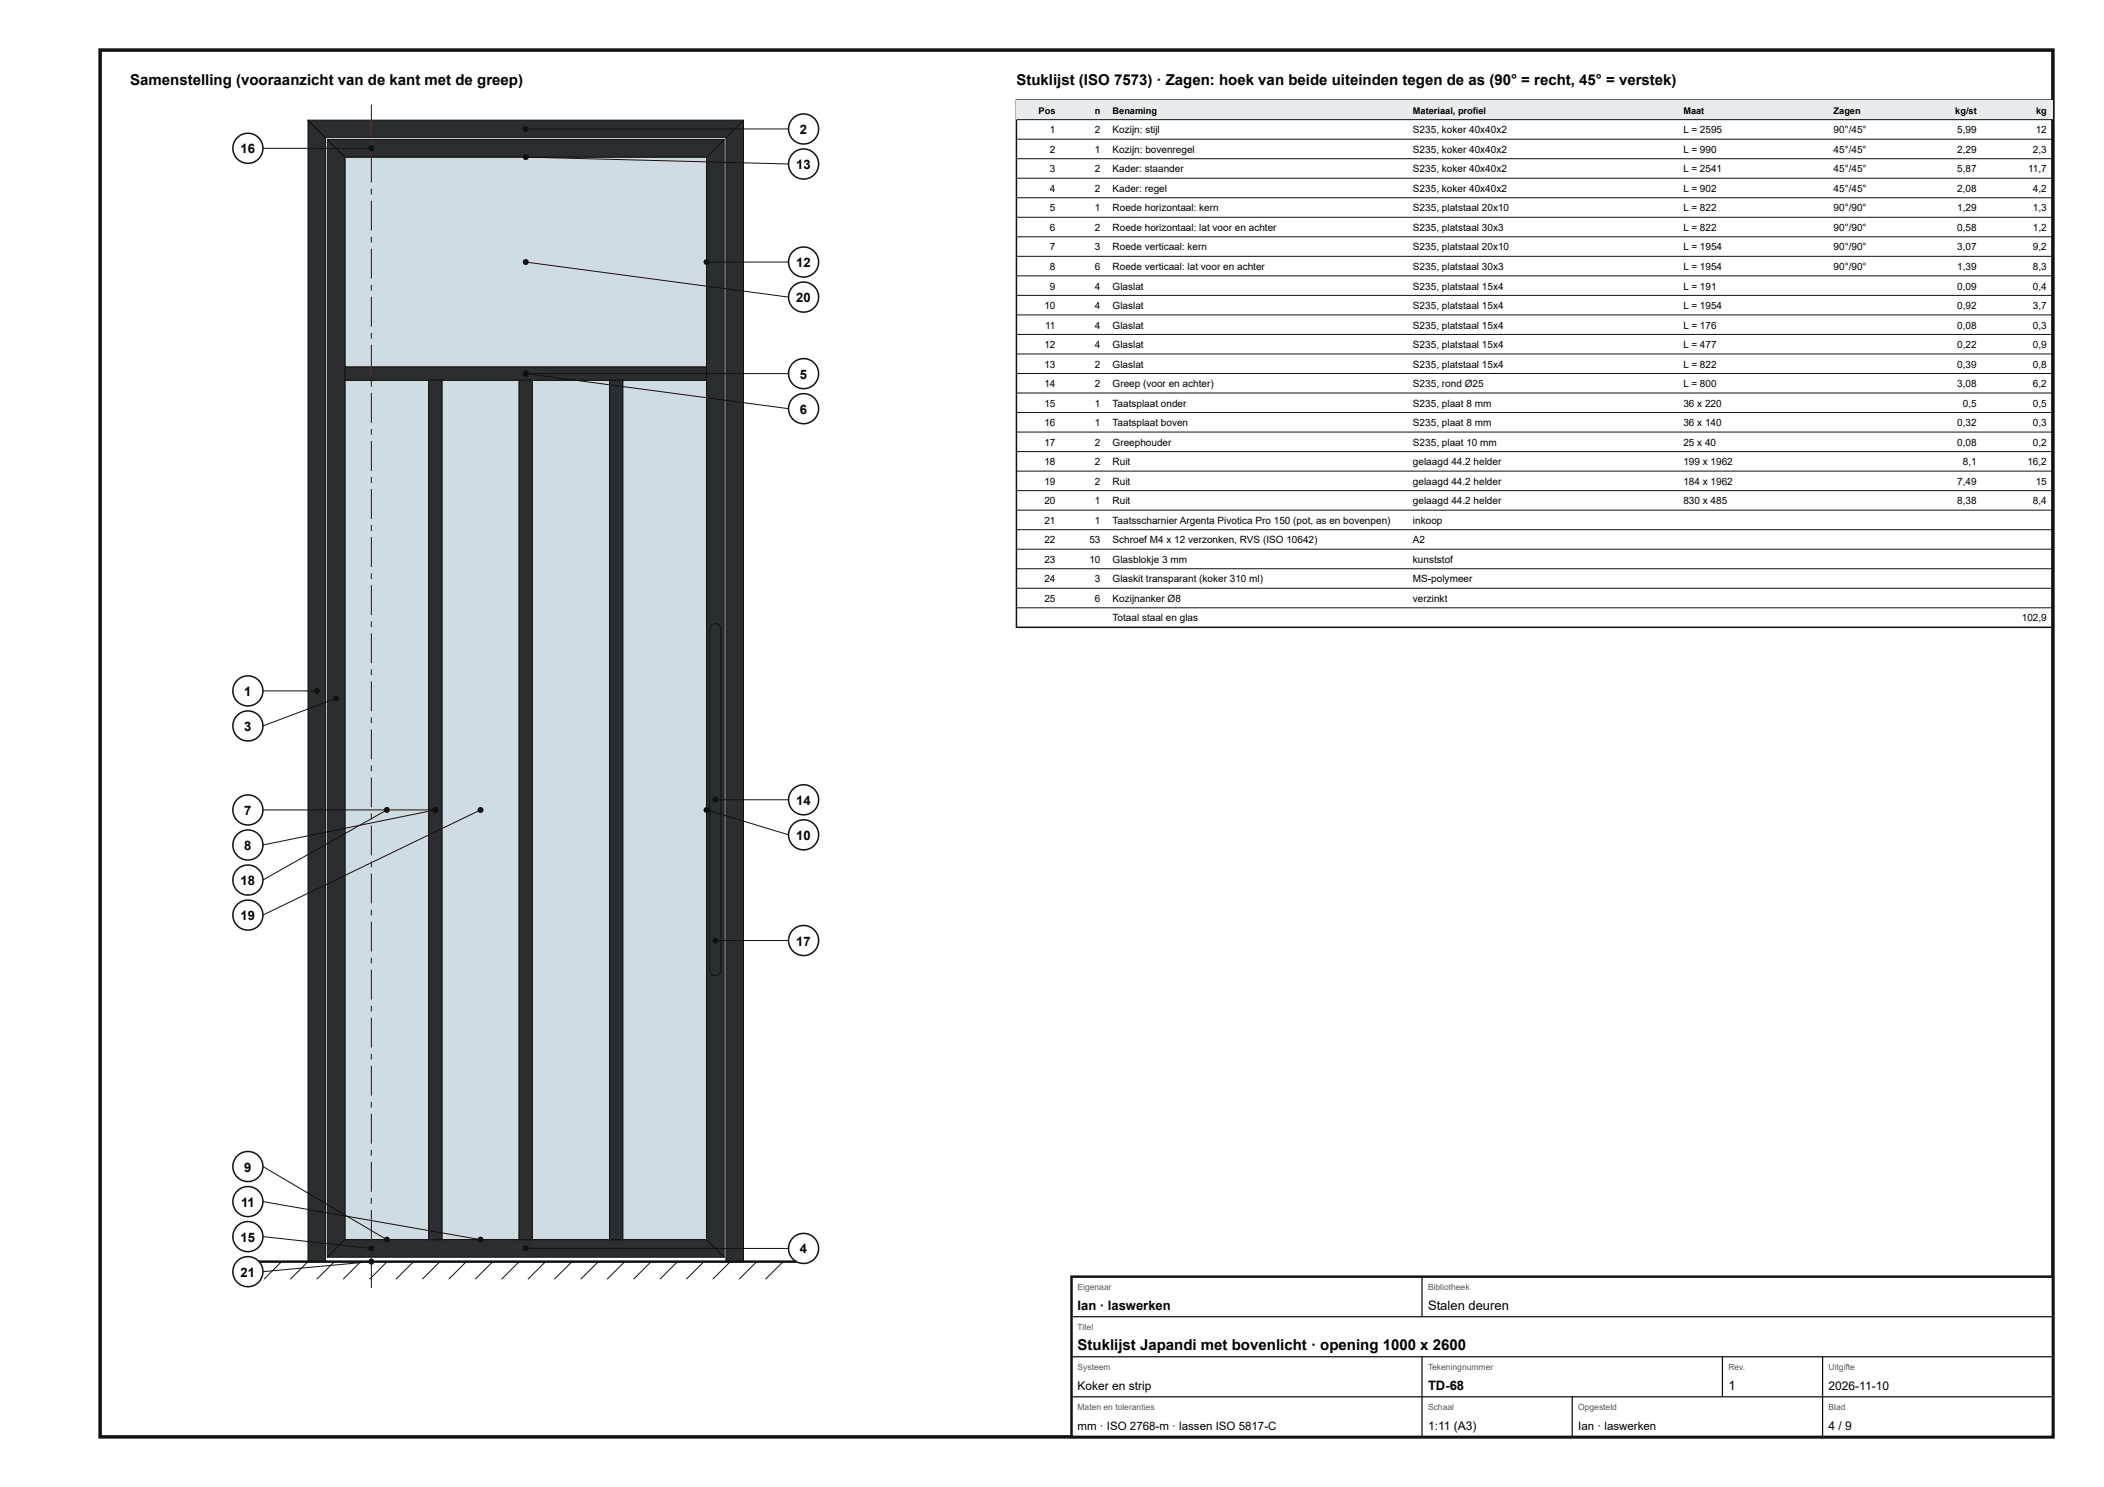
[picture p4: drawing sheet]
<svg xmlns="http://www.w3.org/2000/svg" width="420mm" height="297mm" viewBox="0 0 420 297" stroke-linecap="round" stroke-linejoin="round" font-family="sans-serif">
<path d="M20 10h390v277h-390z" fill="none" stroke="#111" stroke-width=".7" stroke-linecap="butt"/>
<path d="M68.9 75.9h16.7v171.7h-16.7z" fill="#cfdde3"/>
<path d="M68.9 75.9h16.7v171.7h-16.7z" fill="none" stroke="#111" stroke-width=".2"/>
<path d="M88.3 75.9h15.4v171.7h-15.4z" fill="#cfdde3"/>
<path d="M88.3 75.9h15.4v171.7h-15.4z" fill="none" stroke="#111" stroke-width=".2"/>
<path d="M106.3 75.9h15.4v171.7h-15.4z" fill="#cfdde3"/>
<path d="M106.3 75.9h15.4v171.7h-15.4z" fill="none" stroke="#111" stroke-width=".2"/>
<path d="M124.4 75.9h16.7v171.7h-16.7z" fill="#cfdde3"/>
<path d="M124.4 75.9h16.7v171.7h-16.7z" fill="none" stroke="#111" stroke-width=".2"/>
<path d="M68.9 31.4h72.2v41.9h-72.2z" fill="#cfdde3"/>
<path d="M68.9 31.4h72.2v41.9h-72.2z" fill="none" stroke="#111" stroke-width=".2"/>
<path d="M61.5 24l3.5 3.5v224.5h-3.5z" fill="#2b2e31"/>
<path d="M61.5 24l3.5 3.5v224.5h-3.5z" fill="none" stroke="#111" stroke-width=".2"/>
<path d="M145 27.5l3.5-3.5v228h-3.5z" fill="#2b2e31"/>
<path d="M145 27.5l3.5-3.5v228h-3.5z" fill="none" stroke="#111" stroke-width=".2"/>
<path d="M61.5 24h87l-3.5 3.5h-80z" fill="#2b2e31"/>
<path d="M61.5 24h87l-3.5 3.5h-80z" fill="none" stroke="#111" stroke-width=".2"/>
<path d="M65.4 27.9l3.5 3.5v216.2l-3.5 3.5z" fill="#2b2e31"/>
<path d="M65.4 27.9l3.5 3.5v216.2l-3.5 3.5z" fill="none" stroke="#111" stroke-width=".2"/>
<path d="M141.1 31.4l3.5-3.5v223.2l-3.5-3.5z" fill="#2b2e31"/>
<path d="M141.1 31.4l3.5-3.5v223.2l-3.5-3.5z" fill="none" stroke="#111" stroke-width=".2"/>
<path d="M65.4 251.1l3.5-3.5h72.2l3.5 3.5z" fill="#2b2e31"/>
<path d="M65.4 251.1l3.5-3.5h72.2l3.5 3.5z" fill="none" stroke="#111" stroke-width=".2"/>
<path d="M65.4 27.9h79.2l-3.5 3.5h-72.2z" fill="#2b2e31"/>
<path d="M65.4 27.9h79.2l-3.5 3.5h-72.2z" fill="none" stroke="#111" stroke-width=".2"/>
<path d="M68.9 73.3h72.2v2.6h-72.2z" fill="#2b2e31"/>
<path d="M68.9 73.3h72.2v2.6h-72.2z" fill="none" stroke="#111" stroke-width=".2"/>
<path d="M85.6 75.9h2.7v171.7h-2.7z" fill="#2b2e31"/>
<path d="M85.6 75.9h2.7v171.7h-2.7z" fill="none" stroke="#111" stroke-width=".2"/>
<path d="M103.7 75.9h2.6v171.7h-2.6z" fill="#2b2e31"/>
<path d="M103.7 75.9h2.6v171.7h-2.6z" fill="none" stroke="#111" stroke-width=".2"/>
<path d="M121.7 75.9h2.7v171.7h-2.7z" fill="#2b2e31"/>
<path d="M121.7 75.9h2.7v171.7h-2.7z" fill="none" stroke="#111" stroke-width=".2"/>
<path d="M74.1 251.3h.2v6h-.2zM74.1 248.9h.2v1.2h-.2zM74.1 241.7h.2v6h-.2zM74.1 239.3h.2v1.2h-.2zM74.1 232.1h.2v6h-.2zM74.1 229.7h.2v1.2h-.2zM74.1 222.5h.2v6h-.2zM74.1 220.1h.2v1.2h-.2zM74.1 212.9h.2v6h-.2zM74.1 210.5h.2v1.2h-.2zM74.1 203.3h.2v6h-.2zM74.1 200.9h.2v1.2h-.2zM74.1 193.7h.2v6h-.2zM74.1 191.3h.2v1.2h-.2zM74.1 184.1h.2v6h-.2zM74.1 181.7h.2v1.2h-.2zM74.1 174.5h.2v6h-.2zM74.1 172.1h.2v1.2h-.2zM74.1 164.9h.2v6h-.2zM74.1 162.5h.2v1.2h-.2zM74.1 155.3h.2v6h-.2zM74.1 152.9h.2v1.2h-.2zM74.1 145.7h.2v6h-.2zM74.1 143.3h.2v1.2h-.2zM74.1 136.1h.2v6h-.2zM74.1 133.7h.2v1.2h-.2zM74.1 126.5h.2v6h-.2zM74.1 124.1h.2v1.2h-.2zM74.1 116.9h.2v6h-.2zM74.1 114.5h.2v1.2h-.2zM74.1 107.3h.2v6h-.2zM74.1 104.9h.2v1.2h-.2zM74.1 97.7h.2v6h-.2zM74.1 95.3h.2v1.2h-.2zM74.1 88.1h.2v6h-.2zM74.1 85.7h.2v1.2h-.2zM74.1 78.5h.2v6h-.2zM74.1 76.1h.2v1.2h-.2zM74.1 68.9h.2v6h-.2zM74.1 66.5h.2v1.2h-.2zM74.1 59.3h.2v6h-.2zM74.1 56.9h.2v1.2h-.2zM74.1 49.7h.2v6h-.2zM74.1 47.3h.2v1.2h-.2zM74.1 40.1h.2v6h-.2zM74.1 37.7h.2v1.2h-.2zM74.1 30.5h.2v6h-.2zM74.1 28.1h.2v1.2h-.2zM74.1 20.9h.2v6h-.2z" fill="#b00"/>
<path d="M142.1 124.9a1.11 1.11 0 0 1 1.2-.2 1.11 1.11 0 0 1 .7 .9v68.2a1.1 1.1 0 0 1-1.1 1.1 1.1 1.1 0 0 1-1.1-1.1v-68.2z" fill="#2b2e31"/>
<g fill="none" stroke="#111" stroke-width=".2">
<path d="M142.1 124.9a1.11 1.11 0 0 1 1.2-.2 1.11 1.11 0 0 1 .7 .9v68.2a1.1 1.1 0 0 1-1.1 1.1 1.1 1.1 0 0 1-1.1-1.1v-68.2zM51 252l-3.6 3.5M56.2 252l-3.5 3.5M61.5 252l-3.5 3.5M66.8 252l-3.5 3.5M72 252l-3.5 3.5M77.3 252l-3.5 3.5M82.6 252l-3.5 3.5M87.9 252l-3.6 3.5M93.1 252l-3.5 3.5M98.4 252l-3.5 3.5M103.7 252l-3.5 3.5"/>
<path d="M108.9 252l-3.5 3.5M114.2 252l-3.5 3.5M119.5 252l-3.5 3.5M124.8 252l-3.6 3.5M130 252l-3.5 3.5M135.3 252l-3.5 3.5M140.6 252l-3.5 3.5M145.9 252l-3.6 3.5M151.1 252l-3.5 3.5M156.4 252l-3.5 3.5"/>
</g>
<path d="M51 252h108" fill="none" stroke="#111" stroke-width=".5"/>
<circle cx="74.2" cy="29.6" r=".6" fill="#111"/>
<path d="M52.5 29.6h21.7" fill="none" stroke="#111" stroke-width=".2"/>
<circle cx="49.5" cy="29.6" r="3" fill="#fff"/>
<circle cx="49.5" cy="29.6" r="3" fill="none" stroke="#111" stroke-width=".3"/>
<circle cx="63.3" cy="138" r=".6" fill="#111"/>
<path d="M52.5 138h10.8" fill="none" stroke="#111" stroke-width=".2"/>
<circle cx="49.5" cy="138" r="3" fill="#fff"/>
<circle cx="49.5" cy="138" r="3" fill="none" stroke="#111" stroke-width=".3"/>
<circle cx="67.1" cy="139.5" r=".6" fill="#111"/>
<path d="M67.1 139.5l-14.6 5.5" fill="none" stroke="#111" stroke-width=".2"/>
<circle cx="49.5" cy="145" r="3" fill="#fff"/>
<circle cx="49.5" cy="145" r="3" fill="none" stroke="#111" stroke-width=".3"/>
<circle cx="86.9" cy="161.8" r=".6" fill="#111"/>
<path d="M52.5 161.8h34.4" fill="none" stroke="#111" stroke-width=".2"/>
<circle cx="49.5" cy="161.8" r="3" fill="#fff"/>
<circle cx="49.5" cy="161.8" r="3" fill="none" stroke="#111" stroke-width=".3"/>
<circle cx="86.9" cy="161.8" r=".6" fill="#111"/>
<path d="M86.9 161.8l-34.4 7" fill="none" stroke="#111" stroke-width=".2"/>
<circle cx="49.5" cy="168.8" r="3" fill="#fff"/>
<circle cx="49.5" cy="168.8" r="3" fill="none" stroke="#111" stroke-width=".3"/>
<circle cx="77.3" cy="161.8" r=".6" fill="#111"/>
<path d="M77.3 161.8l-24.8 14" fill="none" stroke="#111" stroke-width=".2"/>
<circle cx="49.5" cy="175.8" r="3" fill="#fff"/>
<circle cx="49.5" cy="175.8" r="3" fill="none" stroke="#111" stroke-width=".3"/>
<circle cx="96" cy="161.8" r=".6" fill="#111"/>
<path d="M96 161.8l-43.5 21" fill="none" stroke="#111" stroke-width=".2"/>
<circle cx="49.5" cy="182.8" r="3" fill="#fff"/>
<circle cx="49.5" cy="182.8" r="3" fill="none" stroke="#111" stroke-width=".3"/>
<circle cx="77.3" cy="247.6" r=".6" fill="#111"/>
<path d="M52.5 233l24.8 14.6" fill="none" stroke="#111" stroke-width=".2"/>
<circle cx="49.5" cy="233" r="3" fill="#fff"/>
<circle cx="49.5" cy="233" r="3" fill="none" stroke="#111" stroke-width=".3"/>
<circle cx="96" cy="247.6" r=".6" fill="#111"/>
<path d="M52.5 240l43.5 7.6" fill="none" stroke="#111" stroke-width=".2"/>
<circle cx="49.5" cy="240" r="3" fill="#fff"/>
<circle cx="49.5" cy="240" r="3" fill="none" stroke="#111" stroke-width=".3"/>
<circle cx="74.2" cy="249.4" r=".6" fill="#111"/>
<path d="M52.5 247l21.7 2.4" fill="none" stroke="#111" stroke-width=".2"/>
<circle cx="49.5" cy="247" r="3" fill="#fff"/>
<circle cx="49.5" cy="247" r="3" fill="none" stroke="#111" stroke-width=".3"/>
<circle cx="74.2" cy="252" r=".6" fill="#111"/>
<path d="M74.2 252l-21.7 2" fill="none" stroke="#111" stroke-width=".2"/>
<circle cx="49.5" cy="254" r="3" fill="#fff"/>
<circle cx="49.5" cy="254" r="3" fill="none" stroke="#111" stroke-width=".3"/>
<circle cx="105" cy="25.8" r=".6" fill="#111"/>
<path d="M105 25.8h52.5" fill="none" stroke="#111" stroke-width=".2"/>
<circle cx="160.5" cy="25.8" r="3" fill="#fff"/>
<circle cx="160.5" cy="25.8" r="3" fill="none" stroke="#111" stroke-width=".3"/>
<circle cx="105" cy="31.4" r=".6" fill="#111"/>
<path d="M105 31.4l52.5 1.4" fill="none" stroke="#111" stroke-width=".2"/>
<circle cx="160.5" cy="32.8" r="3" fill="#fff"/>
<circle cx="160.5" cy="32.8" r="3" fill="none" stroke="#111" stroke-width=".3"/>
<circle cx="141.1" cy="52.3" r=".6" fill="#111"/>
<path d="M141.1 52.3h16.4" fill="none" stroke="#111" stroke-width=".2"/>
<circle cx="160.5" cy="52.3" r="3" fill="#fff"/>
<circle cx="160.5" cy="52.3" r="3" fill="none" stroke="#111" stroke-width=".3"/>
<circle cx="105" cy="52.3" r=".6" fill="#111"/>
<path d="M105 52.3l52.5 7" fill="none" stroke="#111" stroke-width=".2"/>
<circle cx="160.5" cy="59.3" r="3" fill="#fff"/>
<circle cx="160.5" cy="59.3" r="3" fill="none" stroke="#111" stroke-width=".3"/>
<circle cx="105" cy="74.6" r=".6" fill="#111"/>
<path d="M105 74.6h52.5" fill="none" stroke="#111" stroke-width=".2"/>
<circle cx="160.5" cy="74.6" r="3" fill="#fff"/>
<circle cx="160.5" cy="74.6" r="3" fill="none" stroke="#111" stroke-width=".3"/>
<circle cx="105" cy="74.6" r=".6" fill="#111"/>
<path d="M105 74.6l52.5 7" fill="none" stroke="#111" stroke-width=".2"/>
<circle cx="160.5" cy="81.6" r="3" fill="#fff"/>
<circle cx="160.5" cy="81.6" r="3" fill="none" stroke="#111" stroke-width=".3"/>
<circle cx="142.9" cy="159.7" r=".6" fill="#111"/>
<path d="M142.9 159.7h14.6" fill="none" stroke="#111" stroke-width=".2"/>
<circle cx="160.5" cy="159.7" r="3" fill="#fff"/>
<circle cx="160.5" cy="159.7" r="3" fill="none" stroke="#111" stroke-width=".3"/>
<circle cx="141.1" cy="161.8" r=".6" fill="#111"/>
<path d="M141.1 161.8l16.4 4.9" fill="none" stroke="#111" stroke-width=".2"/>
<circle cx="160.5" cy="166.7" r="3" fill="#fff"/>
<circle cx="160.5" cy="166.7" r="3" fill="none" stroke="#111" stroke-width=".3"/>
<circle cx="142.9" cy="187.9" r=".6" fill="#111"/>
<path d="M142.9 187.9h14.6" fill="none" stroke="#111" stroke-width=".2"/>
<circle cx="160.5" cy="187.9" r="3" fill="#fff"/>
<circle cx="160.5" cy="187.9" r="3" fill="none" stroke="#111" stroke-width=".3"/>
<circle cx="105" cy="249.4" r=".6" fill="#111"/>
<path d="M105 249.4h52.5" fill="none" stroke="#111" stroke-width=".2"/>
<circle cx="160.5" cy="249.4" r="3" fill="#fff"/>
<g fill="none" stroke="#111" stroke-width=".3">
<path d="M203 20h207v105.3h-207z"/>
<circle cx="160.5" cy="249.4" r="3"/>
</g>
<path d="M203 20h207v3.9h-207z" fill="#e9ecee"/>
<g fill="none" stroke="#111" stroke-width=".2">
<path d="M203 23.9h207M203 27.8h207M203 31.7h207M203 35.6h207M203 39.5h207M203 43.4h207M203 47.3h207M203 51.2h207M203 55.1h207M203 59h207M203 62.9h207M203 66.8h207"/>
<path d="M203 70.7h207M203 74.6h207M203 78.5h207M203 82.4h207M203 86.3h207M203 90.2h207M203 94.1h207M203 98h207M203 101.9h207M203 105.8h207M203 109.7h207M203 113.6h207"/>
<path d="M203 117.5h207M203 121.4h207"/>
</g>
<path d="M214 255h196v32h-196z" fill="#fff"/>
<path d="M214 255h196v32h-196z" fill="none" stroke="#111" stroke-width=".5"/>
<path d="M284 255v8M214 263h196M214 271h196M214 279h196M284 271v16M314 279v8M344 271v8M364 271v16" fill="none" stroke="#111" stroke-width=".25"/>
<g font-size="3">
<text x="26" y="17">Samenstelling (vooraanzicht van de kant met de greep)</text>
<text x="203" y="17">Stuklijst (ISO 7573) · Zagen: hoek van beide uiteinden tegen de as (90° = recht, 45° = verstek)</text>
<text x="215.2" y="269.6">Stuklijst Japandi met bovenlicht · opening 1000 x 2600</text>
</g>
<g font-size="2.6">
<text x="159.8" y="26.8">2</text>
<text x="48.1" y="30.6">16</text>
<text x="159" y="33.8">13</text>
<text x="159" y="53.3">12</text>
<text x="159" y="60.3">20</text>
<text x="159.8" y="75.6">5</text>
<text x="159.8" y="82.6">6</text>
<text x="48.8" y="139">1</text>
<text x="48.8" y="146">3</text>
<text x="159" y="160.7">14</text>
<text x="48.8" y="162.8">7</text>
<text x="159" y="167.7">10</text>
<text x="48.8" y="169.8">8</text>
<text x="48.1" y="176.8">18</text>
<text x="48.1" y="183.8">19</text>
<text x="159" y="188.9">17</text>
<text x="48.8" y="234">9</text>
<text x="48.1" y="241">11</text>
<text x="48.1" y="248">15</text>
<text x="159.8" y="250.4">4</text>
<text x="48.1" y="255">21</text>
<text x="215.2" y="261.6">Ian · laswerken</text>
<text x="285.2" y="261.6">Stalen deuren</text>
<text x="285.2" y="277.6">TD-68</text>
<text x="345.2" y="277.6">1</text>
</g>
<g font-size="2.4">
<text x="215.2" y="277.6">Koker en strip</text>
<text x="365.2" y="277.6">2026-11-10</text>
<text x="285.2" y="285.6">1:11 (A3)</text>
<text x="365.2" y="285.6">4 / 9</text>
</g>
<g font-size="2.3">
<text x="215.2" y="285.6">mm · ISO 2768-m · lassen ISO 5817-C</text>
<text x="315.2" y="285.6">Ian · laswerken</text>
</g>
<g font-size="2">
<text x="209.7" y="26.6">1</text>
<text x="218.7" y="26.6">2</text>
<text x="222.2" y="26.6">Kozijn: stijl</text>
<text x="282.2" y="26.6">S235, koker 40x40x2</text>
<text x="336.2" y="26.6">L = 2595</text>
<text x="366.2" y="26.6">90°/45°</text>
<text x="390.9" y="26.6">5,99</text>
<text x="406.6" y="26.6">12</text>
<text x="209.7" y="30.5">2</text>
<text x="209.7" y="34.4">3</text>
<text x="218.7" y="30.5">1</text>
<text x="218.7" y="34.4">2</text>
<text x="222.2" y="30.5">Kozijn: bovenregel</text>
<text x="222.2" y="34.4">Kader: staander</text>
<text x="282.2" y="30.5">S235, koker 40x40x2</text>
<text x="282.2" y="34.4">S235, koker 40x40x2</text>
<text x="336.2" y="30.5">L = 990</text>
<text x="336.2" y="34.4">L = 2541</text>
<text x="366.2" y="30.5">45°/45°</text>
<text x="366.2" y="34.4">45°/45°</text>
<text x="390.9" y="30.5">2,29</text>
<text x="390.9" y="34.4">5,87</text>
<text x="405.1" y="34.4">11,7</text>
<text x="406" y="30.5">2,3</text>
<text x="209.7" y="38.3">4</text>
<text x="218.7" y="38.3">2</text>
<text x="222.2" y="38.3">Kader: regel</text>
<text x="282.2" y="38.3">S235, koker 40x40x2</text>
<text x="336.2" y="38.3">L = 902</text>
<text x="366.2" y="38.3">45°/45°</text>
<text x="390.9" y="38.3">2,08</text>
<text x="406" y="38.3">4,2</text>
<text x="209.7" y="42.2">5</text>
<text x="209.7" y="46.1">6</text>
<text x="218.7" y="42.2">1</text>
<text x="218.7" y="46.1">2</text>
<text x="222.2" y="42.2">Roede horizontaal: kern</text>
<text x="222.2" y="46.1">Roede horizontaal: lat voor en achter</text>
<text x="282.2" y="42.2">S235, platstaal 20x10</text>
<text x="282.2" y="46.1">S235, platstaal 30x3</text>
<text x="336.2" y="42.2">L = 822</text>
<text x="336.2" y="46.1">L = 822</text>
<text x="366.2" y="42.2">90°/90°</text>
<text x="366.2" y="46.1">90°/90°</text>
<text x="390.9" y="42.2">1,29</text>
<text x="390.9" y="46.1">0,58</text>
<text x="406" y="42.2">1,3</text>
<text x="406" y="46.1">1,2</text>
<text x="209.7" y="50">7</text>
<text x="209.7" y="53.9">8</text>
<text x="218.7" y="50">3</text>
<text x="218.7" y="53.9">6</text>
<text x="222.2" y="50">Roede verticaal: kern</text>
<text x="222.2" y="53.9">Roede verticaal: lat voor en achter</text>
<text x="282.2" y="50">S235, platstaal 20x10</text>
<text x="282.2" y="53.9">S235, platstaal 30x3</text>
<text x="336.2" y="50">L = 1954</text>
<text x="336.2" y="53.9">L = 1954</text>
<text x="366.2" y="50">90°/90°</text>
<text x="366.2" y="53.9">90°/90°</text>
<text x="390.9" y="50">3,07</text>
<text x="390.9" y="53.9">1,39</text>
<text x="406" y="50">9,2</text>
<text x="406" y="53.9">8,3</text>
<text x="209.7" y="57.8">9</text>
<text x="218.7" y="57.8">4</text>
<text x="222.2" y="57.8">Glaslat</text>
<text x="282.2" y="57.8">S235, platstaal 15x4</text>
<text x="336.2" y="57.8">L = 191</text>
<text x="390.9" y="57.8">0,09</text>
<text x="406" y="57.8">0,4</text>
<text x="208.6" y="61.7">10</text>
<text x="208.7" y="65.6">11</text>
<text x="218.7" y="61.7">4</text>
<text x="218.7" y="65.6">4</text>
<text x="222.2" y="61.7">Glaslat</text>
<text x="222.2" y="65.6">Glaslat</text>
<text x="282.2" y="61.7">S235, platstaal 15x4</text>
<text x="282.2" y="65.6">S235, platstaal 15x4</text>
<text x="336.2" y="61.7">L = 1954</text>
<text x="336.2" y="65.6">L = 176</text>
<text x="390.9" y="61.7">0,92</text>
<text x="390.9" y="65.6">0,08</text>
<text x="406" y="61.7">3,7</text>
<text x="406" y="65.6">0,3</text>
<text x="208.6" y="69.5">12</text>
<text x="218.7" y="69.5">4</text>
<text x="222.2" y="69.5">Glaslat</text>
<text x="282.2" y="69.5">S235, platstaal 15x4</text>
<text x="336.2" y="69.5">L = 477</text>
<text x="390.9" y="69.5">0,22</text>
<text x="406" y="69.5">0,9</text>
<text x="208.6" y="73.4">13</text>
<text x="208.6" y="77.3">14</text>
<text x="218.7" y="73.4">2</text>
<text x="218.7" y="77.3">2</text>
<text x="222.2" y="73.4">Glaslat</text>
<text x="222.2" y="77.3">Greep (voor en achter)</text>
<text x="282.2" y="73.4">S235, platstaal 15x4</text>
<text x="282.2" y="77.3">S235, rond Ø25</text>
<text x="336.2" y="73.4">L = 822</text>
<text x="336.2" y="77.3">L = 800</text>
<text x="390.9" y="73.4">0,39</text>
<text x="390.9" y="77.3">3,08</text>
<text x="406" y="73.4">0,8</text>
<text x="406" y="77.3">6,2</text>
<text x="208.6" y="81.2">15</text>
<text x="218.7" y="81.2">1</text>
<text x="222.2" y="81.2">Taatsplaat onder</text>
<text x="282.2" y="81.2">S235, plaat 8 mm</text>
<text x="336.2" y="81.2">36 x 220</text>
<text x="392" y="81.2">0,5</text>
<text x="406" y="81.2">0,5</text>
<text x="208.6" y="85.1">16</text>
<text x="208.6" y="89">17</text>
<text x="218.7" y="85.1">1</text>
<text x="218.7" y="89">2</text>
<text x="222.2" y="85.1">Taatsplaat boven</text>
<text x="222.2" y="89">Greephouder</text>
<text x="282.2" y="85.1">S235, plaat 8 mm</text>
<text x="282.2" y="89">S235, plaat 10 mm</text>
<text x="336.2" y="85.1">36 x 140</text>
<text x="336.2" y="89">25 x 40</text>
<text x="390.9" y="85.1">0,32</text>
<text x="390.9" y="89">0,08</text>
<text x="406" y="85.1">0,3</text>
<text x="406" y="89">0,2</text>
<text x="208.6" y="92.9">18</text>
<text x="218.7" y="92.9">2</text>
<text x="222.2" y="92.9">Ruit</text>
<text x="282.2" y="92.9">gelaagd 44.2 helder</text>
<text x="336.2" y="92.9">199 x 1962</text>
<text x="392" y="92.9">8,1</text>
<text x="404.9" y="92.9">16,2</text>
<text x="208.6" y="96.8">19</text>
<text x="208.6" y="100.7">20</text>
<text x="218.7" y="96.8">2</text>
<text x="218.7" y="100.7">1</text>
<text x="222.2" y="96.8">Ruit</text>
<text x="222.2" y="100.7">Ruit</text>
<text x="282.2" y="96.8">gelaagd 44.2 helder</text>
<text x="282.2" y="100.7">gelaagd 44.2 helder</text>
<text x="336.2" y="96.8">184 x 1962</text>
<text x="336.2" y="100.7">830 x 485</text>
<text x="390.9" y="96.8">7,49</text>
<text x="390.9" y="100.7">8,38</text>
<text x="406" y="100.7">8,4</text>
<text x="406.6" y="96.8">15</text>
<text x="208.6" y="104.6">21</text>
<text x="218.7" y="104.6">1</text>
<text x="222.2" y="104.6">Taatsscharnier Argenta Pivotica Pro 150 (pot, as en bovenpen)</text>
<text x="282.2" y="104.6">inkoop</text>
<text x="208.6" y="108.5">22</text>
<text x="208.6" y="112.4">23</text>
<text x="217.6" y="108.5">53</text>
<text x="217.6" y="112.4">10</text>
<text x="222.2" y="108.5">Schroef M4 x 12 verzonken, RVS (ISO 10642)</text>
<text x="222.2" y="112.4">Glasblokje 3 mm</text>
<text x="282.2" y="108.5">A2</text>
<text x="282.2" y="112.4">kunststof</text>
<text x="208.6" y="116.3">24</text>
<text x="218.7" y="116.3">3</text>
<text x="222.2" y="116.3">Glaskit transparant (koker 310 ml)</text>
<text x="282.2" y="116.3">MS-polymeer</text>
<text x="208.6" y="120.2">25</text>
<text x="218.7" y="120.2">6</text>
<text x="222.2" y="120.2">Kozijnanker Ø8</text>
<text x="222.2" y="124.1">Totaal staal en glas</text>
<text x="282.2" y="120.2">verzinkt</text>
<text x="403.8" y="124.1">102,9</text>
</g>
<g font-size="1.8">
<text x="207.4" y="22.7">Pos</text>
<text x="218.7" y="22.7">n</text>
<text x="222.2" y="22.7">Benaming</text>
<text x="282.2" y="22.7">Materiaal, profiel</text>
<text x="336.2" y="22.7">Maat</text>
<text x="366.2" y="22.7">Zagen</text>
<text x="390.5" y="22.7">kg/st</text>
<text x="406.6" y="22.7">kg</text>
</g>
<g font-size="1.7" fill="#555">
<text x="215.2" y="257.6">Eigenaar</text>
<text x="285.2" y="257.6">Bibliotheek</text>
<text x="215.2" y="265.6">Titel</text>
<text x="215.2" y="273.6">Systeem</text>
<text x="285.2" y="273.6">Tekeningnummer</text>
<text x="345.2" y="273.6">Rev.</text>
<text x="365.2" y="273.6">Uitgifte</text>
<text x="215.2" y="281.6">Maten en toleranties</text>
<text x="285.2" y="281.6">Schaal</text>
<text x="315.2" y="281.6">Opgesteld</text>
<text x="365.2" y="281.6">Blad</text>
</g>
</svg>
